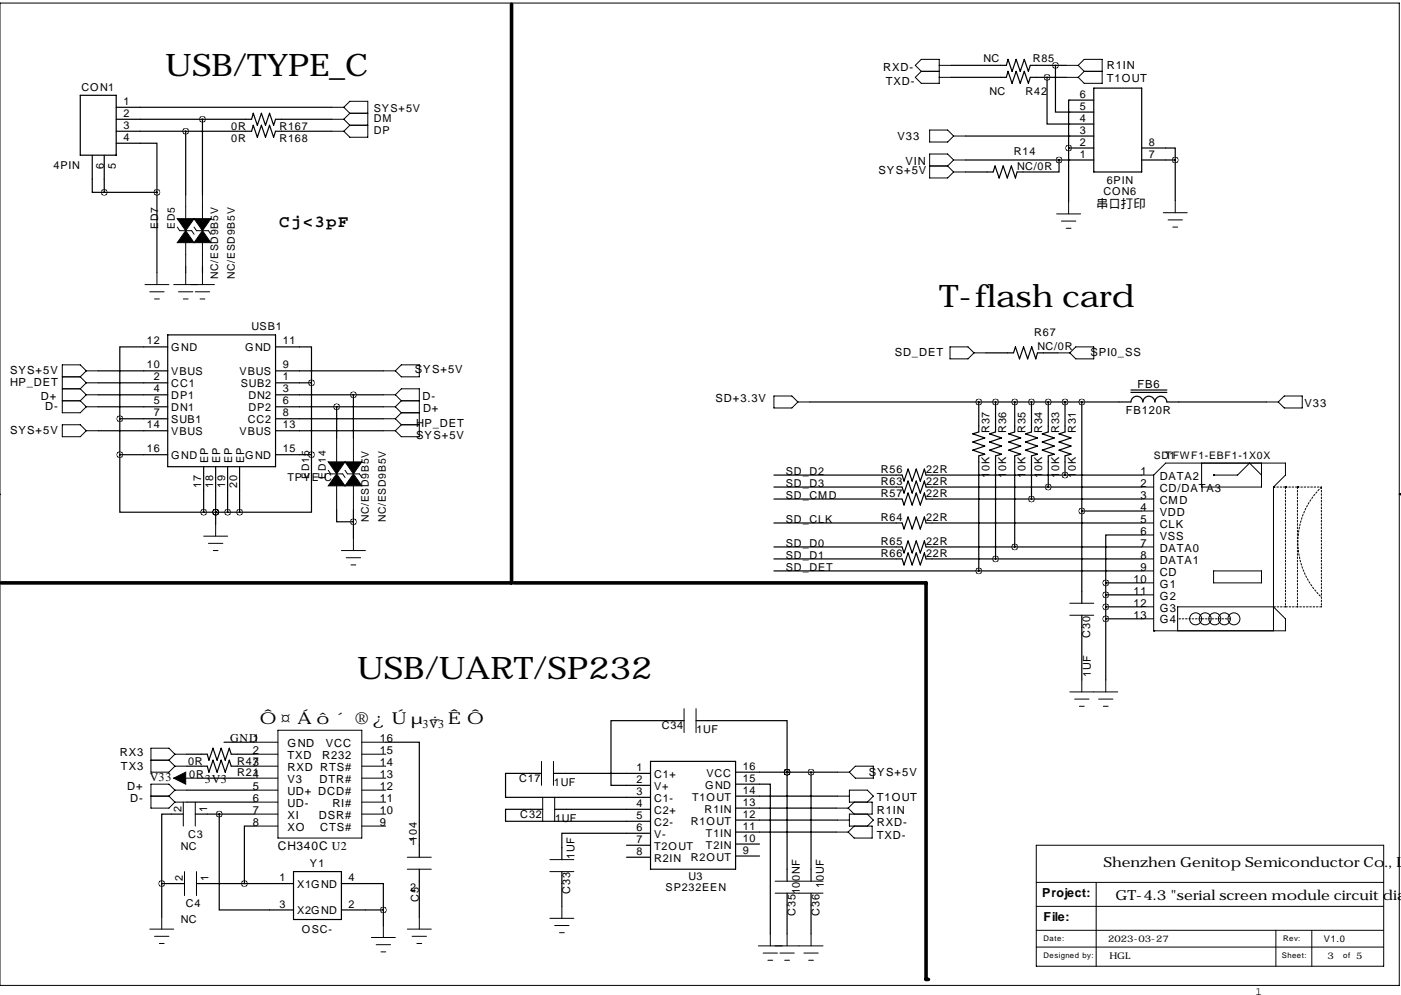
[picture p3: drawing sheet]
<svg xmlns="http://www.w3.org/2000/svg" width="297mm" height="211mm" viewBox="0 0 297 211" stroke-linecap="round" stroke-linejoin="round" font-family="sans-serif">
<g fill="none" stroke="#000" stroke-width=".21">
<path d="M0 .6h296.7v208.3h-296.7zM195.3 12.6h3.8v5.1h-3.8l-1.2-1.3 1.2-1.3-1.2-1.2zM195.3 15.1h3.8M199.1 16.4h2.6M199.1 13.9h2.6M226.1 16.4h2.5M226.1 13.9h2.5M228.6 13.9l1.3-1.3h3.8v5.1h-3.8l-1.3-1.3M228.6 13.9l1.3 1.2M229.9 15.1h3.8M229.9 15.1l-1.3 1.3M70.4 25.3h2.5"/>
<path d="M70.4 27.8h2.5M70.4 22.7h2.5M72.9 25.3l1.3 1.3M72.9 22.7l1.3-1.2h3.8v7.6h-3.8l-1.3-1.3M72.9 22.7l1.3 1.3M74.2 26.6h3.8M74.2 24h3.8M74.2 24l-1.3 1.3M74.2 26.6l-1.3 1.2M197.1 27.6h3.8l1.3 1.2-1.3 1.3h-3.8zM197.1 35.2h3.8M200.9 35.2l1.3 1.3"/>
<path d="M202.2 28.8h2.5M202.2 33.9l-1.3-1.2h-3.8v5h3.8l1.3-1.2M202.2 36.5h2.5M202.2 33.9h2.5M202.2 33.9l-1.3 1.3M33.3 57.8v2.5M37.6 48.1l.5 .8h2.5l.5 .8M39.4 41.3v5.1M39.4 51.4v5.1M39.4 57.8v2.5M41.1 48.1l.6 .8h2.5l.5 .8M42.9 41.3v5.1"/>
<path d="M42.9 51.4v5.1M42.9 57.8v2.5M224 45.4h5.1M225 46.9h3.1M226.1 48.4h1M226.6 42.8v2.6M246.6 45.1h5.1M247.6 46.6h3.1M248.7 48.1h1M249.2 42.6v2.5M13.2 79.9h3.8M17 79.9l1.3 1.3"/>
<path d="M18.3 78.6h2.5M18.3 78.6l-1.3 1.3M18.3 78.6l-1.3-1.2h-3.8v10.1h3.8l1.3-1.3M30.7 60.3h5.1M31.7 61.9h3.1M32.8 63.4h1M36.8 60.3h8.7M37.8 61.9h3.1M38.9 63.4h1M41.4 61.9h3M42.4 63.4h1M81.3 78.6h2.5"/>
<path d="M85.1 77.4h3.8v2.5h-3.8l-1.3-1.3zM201.4 73.5h3.8l1.3 1.3-1.3 1.3h-3.8zM206.5 74.8h2.5M224.3 74.8h2.5M228.1 73.5h3.8v2.6h-3.8l-1.3-1.3zM13.2 90.1h3.8l1.3 1.2-1.3 1.3h-3.8zM13.2 82.4h3.8M13.2 85h3.8M17 82.4l1.3 1.3M17 85l1.3 1.2M18.3 81.2h2.5M18.3 81.2l-1.3 1.2"/>
<path d="M18.3 83.7h2.5M18.3 83.7l-1.3 1.3M18.3 86.2h2.5M18.3 91.3h2.5M69.6 99.7l.5 .8h2.5l.6 .7M71.4 92.9v5M73.2 99.7l.5 .8h2.5l.5 .7M74.9 92.9v5M81.3 83.7h2.5M81.3 86.2h2.5M81.3 91.3h2.5M81.3 88.8h2.5"/>
<path d="M83.8 83.7l1.3-1.3h3.8v10.2h-3.8l-1.3-1.3M83.8 88.8l1.3 1.3M83.8 86.2l1.3 1.3M83.8 83.7l1.3 1.3M85.1 85h3.8M85.1 87.5h3.8M85.1 90.1h3.8M85.1 90.1l-1.3 1.2M85.1 87.5l-1.3 1.3M85.1 85l-1.3 1.2M164.1 84h3.8l1.3 1.2-1.3 1.3h-3.8zM169.2 85.2h2.5"/>
<path d="M254.8 98.2v5.1h12.7v-5.1M268.5 85.2h2.5M271 85.2l1.3-1.2h3.8v2.5h-3.8zM-.1 104.8h.1M43.2 113.7h5.1M44.2 115.2h3M45.2 116.7h1M45.7 111.1v2.6M71.4 103v5.1M72.4 116.7h5.1M73.4 118.3h3.1M74.4 119.8h1"/>
<path d="M74.9 103v5.1M74.9 114.2v2.5M242.1 103.3h2.5M242.1 100.7h2.5M242.1 105.8h2.5M242.1 108.3h2.5M242.1 110.9h2.5M242.1 113.4h2.5M242.1 116h2.5M242.1 118.5h2.5M244.6 100.7l2.5-2.5h25.4v2.5l-2.5 2.6v30.4M244.6 100.7v33"/>
<path d="M257.3 100.7h.1M257.3 100.7h5.1l2.5-2.5 2.6 2.5M296.7 104.8h.4M296.7 104.8l.4 .2M297.1 104.6l-.4 .2M226.8 130.4h5.1M226.8 127.9h5.1M242.1 121h2.5M242.1 123.6h2.5M242.1 128.7h2.5M242.1 126.1h2.5M242.1 131.2h2.5"/>
<path d="M244.6 133.7h.1M244.6 133.7h27.9v-2.5l-2.5-2.5h-20.3v5M257.3 121h10.2v2.6h-10.2zM37.1 159.9h2.5M37.1 159.9l-1.3-1.3h-3.8v5.1h3.8l1.3-1.3M37.1 159.9l-1.3 1.3M53.8 159.9h5.1M53.8 157.4h5.1M58.9 154.8h17.8v22.9h-17.8zM76.7 159.9h5.1M76.7 157.4h5.1M145 150.3v5"/>
<path d="M147.6 150.3v5M226.8 146.7h10.2M227.8 148.2h3.1M228.9 149.7h1M229.4 144.2v2.5M232.9 148.2h3.1M233.9 149.7h1M234.4 144.2v2.5M32 168.8h3.8M32 161.2h3.8M35.8 168.8l1.3 1.3M35.8 161.2l1.3 1.2"/>
<path d="M36.8 165h5.1M37.1 162.4h2.5M37.1 167.5h2.5M37.1 170.1h2.5M37.1 167.5l-1.3-1.2h-3.8v5h3.8l1.3-1.2M37.1 167.5l-1.3 1.3M38.9 170.1v5M41.4 170.1v5M53.8 162.4h5.1M53.8 165h5.1M53.8 167.5h5.1M53.8 170.1h5.1"/>
<path d="M53.8 172.6h5.1M53.8 175.1h5.1M76.7 162.4h5.1M76.7 165h5.1M76.7 167.5h5.1M76.7 170.1h5.1M76.7 172.6h5.1M76.7 175.1h5.1M114.8 161.4v5.1M115.1 169.1v5M117.3 161.4v5.1M117.6 169.1v5"/>
<path d="M177.3 171.3h2.5M177.3 176.4h2.5M177.5 168.8h2.6M177.5 163.7h2.6M177.5 173.9h2.6M179.8 171.3l1.3 1.3M181.1 175.1l-1.3 1.3M181.1 170.1l-1.3 1.2M181.4 162.4h3.8v2.6h-3.8l-1.3-1.3zM183.9 170.1l1.3-1.3-1.3-1.3h-3.8v2.6h4.8v2.5h-4.8v2.5h4.8v2.6h-3.8l-1.3-1.3M183.9 172.6l1.3 1.3-1.3 1.2M219.7 179.2h73.7v25.7h-73.7z"/>
<path d="M31.7 197h5.1M32.8 198.5h3M34.3 194.5v2.5M39.1 184.8v5.1M41.7 184.8v5.1M78.7 198.8h5.1M81.3 196.2v2.6M86.4 181.8h5M86.4 184.3h5M86.4 197h5M87.4 198.5h3M88.9 194.5v2.5"/>
<path d="M116.6 184.8h5.1M116.6 182.3h5.1M116.6 194.7h5.1M117.6 196.2h3M118.6 197.8h1M119.1 192.2v2.5M163.3 198v2.5M164.3 189.4h10.2M164.3 186.8h10.2M166.9 198v2.5M172 198v2.5M219.7 197.2h73.7"/>
<path d="M219.7 192.2h73.7M219.7 187.1h73.7M232.4 187.1v17.8M270.5 197.2v7.7M278.1 197.2v7.7M33.8 200h1M79.8 200.3h3M80.8 201.8h1M88.4 200h1M160.8 200.5h13.7M161.8 202.1h3M162.8 203.6h1"/>
<path d="M165.4 202.1h3M166.4 203.6h1M170.4 202.1h3.1M171.4 203.6h1.1M219.7 200.8h73.7"/>
<circle cx="253.5" cy="131.2" r="1.27"/>
<circle cx="255.5" cy="131.2" r="1.27"/>
<circle cx="257.6" cy="131.2" r="1.27"/>
<circle cx="259.6" cy="131.2" r="1.27"/>
<circle cx="261.6" cy="131.2" r="1.27"/>
</g>
<path d="M108.5 .9v122.7h-108.2M109 123.6h87.3v84.1h.5" fill="none" stroke="#000" stroke-width=".76"/>
<g fill="none" stroke="#000" stroke-width=".25">
<path d="M201.7 16.4h11.7l.3-1.3 .9 2.6 .8-2.6 .9 2.6 .9-2.6 .8 2.6 .4-1.3h7.7M201.7 13.9h11.7l.3-1.3 .9 2.5 .8-2.5 .9 2.5 .9-2.5 .8 2.5 .4-1.2h7.7M222 16.4v9.9h9.9M223.8 13.9v9.9h8.1M231.9 18.7h10.2v17.8h-10.2zM17 20.2h7.6v12.7h-7.6zM19.6 32.9v7.9h2.5M22.1 32.9v7.9M24.6 30.4h8.7v10.4M24.6 25.3h28.7l.4-1.3 .9 2.6 .8-2.6 .9 2.6 .8-2.6 .9 2.6 .4-1.3h12M24.6 27.8h28.7l.4-1.2 .9 2.5 .8-2.5 .9 2.5 .8-2.5 .9 2.5 .4-1.3h12M24.6 22.7h45.8"/>
<path d="M39.4 27.8v13.5M42.9 25.3v16M204.7 33.9h27.2M204.7 28.8h27.2M224.5 33.9v2.6h-8.9l-.3 1.2-.9-2.5-.8 2.5-.9-2.5-.9 2.5-.8-2.5-.4 1.3h-5.9M226.6 31.4h5.3M226.6 31.4v11.4M231.9 21.2h-5.3v10.2M242.1 31.4h7.1v2.5M242.1 33.9h7.1M249.2 33.9v8.7M22.1 40.8h11.2"/>
<path d="M33.3 40.8v17M39.4 56.5v1.3M42.9 56.5v1.3M20.8 78.6h14.8M35.6 73.5h-10.2v15.3M35.6 71h22.8v27.9h-22.8zM58.4 73.5h7.6v7.7M58.4 78.6h22.9M209 74.8h5.9l.4-1.3 .9 2.6 .8-2.6 .9 2.6 .8-2.6 .9 2.6 .4-1.3h4.3M20.8 81.2h14.8M20.8 83.7h14.8M20.8 86.2h14.8"/>
<path d="M20.8 91.3h14.8M25.4 96.4v12.2h17.8M25.4 88.8h10.2M25.4 96.4h10.2M25.4 88.8v7.6M43.2 98.9v9.7M45.7 98.9v12.2M48.3 98.9v9.7M50.8 98.9v9.7M58.4 81.2h7.6M58.4 83.7h22.9M58.4 86.2h22.9"/>
<path d="M58.4 88.8h22.9M58.4 91.3h22.9M58.4 96.4h7.6M66 96.4v12.2h-15.2M66 81.2v15.2M71.4 86.2v6.7M74.9 83.7v9.2M171.7 85.2h68.1a1.27 1.27 0 0 1 1.3-1.2 1.27 1.27 0 0 1 1.2 1.2 1.27 1.27 0 0 1 1.3-1.2 1.27 1.27 0 0 1 1.3 1.2M207.5 85.2v6.4l-1.3 .4 2.6 .9-2.6 .8 2.6 .9-2.6 .8 2.6 .9-1.3 .4v24.3M211.1 85.2v6.4l-1.3 .4 2.5 .9-2.5 .8 2.5 .9-2.5 .8 2.5 .9-1.2 .4v21.8M215.1 85.2v6.4l-1.2 .4 2.5 .9-2.5 .8 2.5 .9-2.5 .8 2.5 .9-1.3 .4v19.3M218.7 85.2v6.4l-1.3 .4 2.6 .9-2.6 .8 2.6 .9-2.6 .8 2.6 .9-1.3 .4v9.1"/>
<path d="M222.2 85.2v6.4l-1.2 .4 2.5 .9-2.5 .8 2.5 .9-2.5 .8 2.5 .9-1.3 .4v6.6M225.8 85.2v6.4l-1.3 .4 2.6 .9-2.6 .8 2.6 .9-2.6 .8 2.6 .9-1.3 .4v4M229.4 85.2v42.7M239.8 83.2h7.6M239.8 82.7h7.6M244.9 85.2a1.27 1.27 0 0 1 1.2-1.2 1.27 1.27 0 0 1 1.3 1.2h21.1M43.2 108.6h7.6M45.7 108.6h.1M71.4 108.1v2.5h3.5M74.9 108.1v6.1M164.1 100.7h27.2l.4 1.3 .8-2.5 .9 2.5 .9-2.5 .8 2.5 .9-2.5 .3 1.2h45.8M164.1 105.8h27.2l.4 1.3 .8-2.6 .9 2.6 .9-2.6 .8 2.6 .9-2.6 .3 1.3h45.8"/>
<path d="M164.1 110.9h27.2l.4 1.3 .8-2.6 .9 2.6 .9-2.6 .8 2.6 .9-2.6 .3 1.3h45.8M164.1 116h27.2l.4 1.2 .8-2.5 .9 2.5 .9-2.5 .8 2.5 .9-2.5 .3 1.3h45.8M164.1 103.3h27.2l.4 1.2 .8-2.5 .9 2.5 .9-2.5 .8 2.5 .9-2.5 .3 1.3h45.8M164.1 118.5h27.2l.4 1.3 .8-2.6 .9 2.6 .9-2.6 .8 2.6 .9-2.6 .3 1.3h45.8M229.4 108.3h12.7M242.1 113.4h-7.7v10.2M164.1 121h78M229.4 130.4v13.8M234.4 123.6v20.6M234.4 123.6h7.7M234.4 126.1h7.7M234.4 128.7h7.7"/>
<path d="M234.4 131.2h7.7M39.6 159.9h4.3l.4 1.3 .9-2.6 .8 2.6 .9-2.6 .9 2.6 .8-2.6 .4 1.3h4.8M47.5 157.4h6.3M81.8 157.4h7.1v24.4M145 152.8h-15.5v13.7h8.4M147.6 152.8h19.3v10.9M38.9 172.6h-4.6v14.7M39.6 162.4h4.3l.4 1.3 .9-2.5 .8 2.5 .9-2.5 .9 2.5 .8-2.5 .4 1.2h4.8M39.6 167.5h14.2M39.6 170.1h14.2M41.4 172.6h12.4M41.9 165h11.9"/>
<path d="M46.5 172.6v20.3h15.7M53.8 175.1h-2v12.2M114.8 164h-7.6v5.1h30.7M115.1 171.6h-7.9v2.5h30.7M117.3 164h20.6M117.6 171.6h20.3M132.8 179.2h5.1M137.9 176.7h-18.8v5.6M137.9 161.4h18.1v22.9h-18.1zM156 166.3h7.3v31.7M156 163.7h21.5M156 168.8h21.5"/>
<path d="M156 171.3h21.3M156 173.9h21.5M156 176.4h21.3M156 179h5M166.9 163.7h.1M166.9 163.7v23.1M172 163.7v23.1M34.3 187.3h4.8M34.3 187.3v7.2M41.7 187.3h20.5M62.2 184.8h10.2v10.2h-10.2zM72.4 187.3h8.9v5.6"/>
<path d="M72.4 192.9h8.9M81.3 192.9v3.3M88.9 184.3v10.2M119.1 184.8v7.4M132.8 181.8h5.1M156 181.5h5M166.9 189.4v8.6M172 189.4v8.6"/>
</g>
<g fill="none" stroke="#000" stroke-width=".21" stroke-dasharray=".4 .4">
<path d="M270 103.3h.1M270 103.3h2.5M272.5 103.3v25.4M272.5 103.3h.1M272.5 103.3h2.6M275.1 103.3v25.4M275.1 103.3h.1M275.1 103.3h5.1M280.2 103.3v25.4M280.2 103.3a16.2 16.2 0 0 0-.1 23.3M249.9 131.2h11M272.5 128.7h-2.5"/>
<path d="M275.1 128.7h-2.6M280.2 128.7h-5.1"/>
</g>
<path d="M37.6 46.4h3.5l-1.7 2.5zM39.4 48.9l1.7 2.5h-3.5zM41.1 46.4h3.6l-1.8 2.5zM42.9 48.9l1.8 2.5h-3.6zM69.6 97.9h3.6l-1.8 2.6zM71.4 100.5l1.8 2.5h-3.6zM73.2 97.9h3.5l-1.8 2.6zM74.9 100.5l1.8 2.5h-3.5zM36.8 165l2.6-1.3v2.6z" fill="#000" stroke="#000" stroke-width=".21"/>
<path d="M234.4 126.1a.05 .05 0 0 0 .1 0 .05 .05 0 0 0-.1 0zM234.4 128.7a.05 .05 0 0 0 .1 0 .05 .05 0 0 0-.1 0zM234.4 123.6a.05 .05 0 0 0 .1 0 .05 .05 0 0 0-.1 0zM234.4 131.2a.05 .05 0 0 0 .1 0 .05 .05 0 0 0-.1 0zM229.3 108.3a.05 .05 0 0 0 .1 0 .05 .05 0 0 0-.1 0zM207.5 121a.05 .05 0 0 0 .1 0 .05 .05 0 0 0-.1 0zM229.3 85.2a.05 .05 0 0 0 .1 0 .05 .05 0 0 0-.1 0zM211 85.2a.05 .05 0 0 0 .1 0 .05 .05 0 0 0-.1 0zM215.1 85.2a.05 .05 0 0 0 .1 0 .05 .05 0 0 0-.1 0zM218.6 85.2a.05 .05 0 0 0 .1 0 .05 .05 0 0 0-.1 0zM222.2 85.2a.05 .05 0 0 0 .1 0 .05 .05 0 0 0-.1 0zM225.8 85.2a.05 .05 0 0 0 .1 0 .05 .05 0 0 0-.1 0zM225.8 100.7a.05 .05 0 0 0 .1 0 .05 .05 0 0 0-.1 0zM222.2 103.3a.05 .05 0 0 0 .1 0 .05 .05 0 0 0-.1 0zM218.6 105.8a.05 .05 0 0 0 .1 0 .05 .05 0 0 0-.1 0zM211 118.5a.05 .05 0 0 0 .1 0 .05 .05 0 0 0-.1 0zM215.1 116a.05 .05 0 0 0 .1 0 .05 .05 0 0 0-.1 0zM207.5 85.2a.05 .05 0 0 0 .1 0 .05 .05 0 0 0-.1 0zM66 96.4a.05 .05 0 0 0 .1 0 .05 .05 0 0 0-.1 0zM48.2 108.6a.05 .05 0 0 0 .1 0 .05 .05 0 0 0-.1 0zM45.7 108.6a.05 .05 0 0 0 .1 0 .05 .05 0 0 0-.1 0zM43.1 108.6a.05 .05 0 0 0 .1 0 .05 .05 0 0 0-.1 0zM45.7 108.6a.05 .05 0 0 0 .1 0 .05 .05 0 0 0-.1 0zM34.2 187.3a.05 .05 0 0 0 .1 0 .05 .05 0 0 0-.1 0zM51.8 187.3a.05 .05 0 0 0 .1 0 .05 .05 0 0 0-.1 0zM46.4 172.6a.05 .05 0 0 0 .1 0 .05 .05 0 0 0-.1 0zM74.9 83.7a.05 .05 0 0 0 .1 0 .05 .05 0 0 0-.1 0zM71.3 86.2a.05 .05 0 0 0 .1 0 .05 .05 0 0 0-.1 0zM74.9 110.6a.05 .05 0 0 0 .1 0 .05 .05 0 0 0-.1 0zM66 81.2a.05 .05 0 0 0 .1 0 .05 .05 0 0 0-.1 0zM42.9 25.3a.05 .05 0 0 0 .1 0 .05 .05 0 0 0-.1 0zM39.3 27.8a.05 .05 0 0 0 .1 0 .05 .05 0 0 0-.1 0zM171.9 163.7a.05 .05 0 0 0 .1 0 .05 .05 0 0 0-.1 0zM166.8 163.7a.05 .05 0 0 0 .1 0 .05 .05 0 0 0-.1 0zM166.8 163.7a.05 .05 0 0 0 .1 0 .05 .05 0 0 0-.1 0zM223.7 13.9a.05 .05 0 0 0 .1 0 .05 .05 0 0 0-.1 0zM249.1 33.9a.05 .05 0 0 0 .1 0 .05 .05 0 0 0-.1 0zM226.5 31.4a.05 .05 0 0 0 .1 0 .05 .05 0 0 0-.1 0zM33.2 40.8a.05 .05 0 0 0 .1 0 .05 .05 0 0 0-.1 0zM224.5 33.9a.05 .05 0 0 0 .1 0 .05 .05 0 0 0-.1 0zM81.2 192.9a.05 .05 0 0 0 .1 0 .05 .05 0 0 0-.1 0z" fill="#000" stroke="#000" stroke-width="1.3"/>
<g font-size="6.6">
<text x="35.1" y="16.1">USB/TYPE_C</text>
<text x="199.1" y="65.2">T-flash card</text>
<text x="75.7" y="143.9">USB/UART/SP232</text>
</g>
<text font-size="3.6" x="59.2" y="48.1">Cj&lt;3pF</text>
<text font-size="3.5" x="55.1" y="153.6">Ô¤Áô´®¿Úµ÷ÊÔ</text>
<g font-size="3">
<text x="233.9" y="183.8">Shenzhen Genitop Semiconductor Co., Lt</text>
<text x="236.5" y="190.9">GT-4.3 &quot;serial screen module circuit dia</text>
</g>
<g font-size="2.6">
<text x="232.4" y="44.1">串口打印</text>
<text x="221" y="190.1">Project:</text>
<text x="221.2" y="195.2">File:</text>
</g>
<g font-size="2.5">
<text x="89.5" y="154.3">3V3</text>
<text x="48.8" y="157.4">GND</text>
<text x="31.7" y="165.5">V33</text>
<text x="43.5" y="166">3V3</text>
<text x="58.9" y="180.2">CH340C U2</text>
</g>
<g font-size="2.4">
<text x="187.3" y="15.1">RXD-</text>
<text x="234.7" y="17.4">T1OUT</text>
<text x="234.7" y="14.6">R1IN</text>
<text x="187.8" y="18.1">TXD-</text>
<text x="190.3" y="29.6">V33</text>
<text x="192" y="34.9">VIN</text>
<text x="186.3" y="37">SYS+5V</text>
<text x="189.7" y="75.6">SD_DET</text>
<text x="231.2" y="75.6">SPI0_SS</text>
<text x="2.1" y="79.4">SYS+5V</text>
<text x="2.1" y="81.9">HP_DET</text>
<text x="88" y="79.1">SYS+5V</text>
<text x="241.1" y="82.2">FB6</text>
<text x="8.7" y="84.7">D+</text>
<text x="9.6" y="87">D-</text>
<text x="89.6" y="84.7">D-</text>
<text x="89.7" y="87.3">D+</text>
<text x="151.7" y="85.2">SD+3.3V</text>
<text x="238.7" y="87.7">FB120R</text>
<text x="276.6" y="86.2">V33</text>
<text x="2.1" y="92.1">SYS+5V</text>
<text x="88.2" y="93.1">SYS+5V</text>
<text x="88.2" y="90.6">HP_DET</text>
<text x="241.8" y="100.7">1</text>
<text x="245.9" y="101.7">DATA2</text>
<text x="241.8" y="103.3">2</text>
<text x="241.8" y="105.8">3</text>
<text x="245.9" y="104.3">CD/DATA3</text>
<text x="245.9" y="106.8">CMD</text>
<text x="241.8" y="108.3">4</text>
<text x="241.8" y="110.9">5</text>
<text x="241.8" y="113.4">6</text>
<text x="245.9" y="109.3">VDD</text>
<text x="245.9" y="111.9">CLK</text>
<text x="241.8" y="116">7</text>
<text x="241.8" y="118.5">8</text>
<text x="245.9" y="114.4">VSS</text>
<text x="245.9" y="117">DATA0</text>
<text x="245.9" y="119.5">DATA1</text>
<text x="240.3" y="123.6">10</text>
<text x="241.8" y="121">9</text>
<text x="245.9" y="122">CD</text>
<text x="245.9" y="124.6">G1</text>
<text x="240.3" y="126.1">11</text>
<text x="240.3" y="128.7">12</text>
<text x="240.3" y="131.2">13</text>
<text x="245.9" y="127.1">G2</text>
<text x="245.9" y="129.7">G3</text>
<text x="245.9" y="132.2">G4</text>
<text x="25.4" y="160.4">RX3</text>
<text x="53.6" y="159.9">2</text>
<text x="53.6" y="157.4">1</text>
<text x="61" y="160.9">TXD</text>
<text x="61" y="158.4">GND</text>
<text x="68.3" y="160.9">R232</text>
<text x="69.1" y="158.4">VCC</text>
<text x="80.5" y="159.9">15</text>
<text x="80.5" y="157.4">16</text>
<text x="25.7" y="163.2">TX3</text>
<text x="26.9" y="167.5">D+</text>
<text x="53.6" y="162.4">3</text>
<text x="53.6" y="165">4</text>
<text x="53.6" y="167.5">5</text>
<text x="61" y="163.4">RXD RTS#</text>
<text x="61" y="166">V3</text>
<text x="67.7" y="166">DTR#</text>
<text x="80.5" y="167.5">12</text>
<text x="80.5" y="165">13</text>
<text x="80.5" y="162.4">14</text>
<text x="184.2" y="164.5">SYS+5V</text>
<text x="27.6" y="170.1">D-</text>
<text x="53.6" y="170.1">6</text>
<text x="53.6" y="172.6">7</text>
<text x="61" y="168.5">UD+ DCD#</text>
<text x="61" y="171.1">UD-</text>
<text x="61" y="173.6">XI</text>
<text x="67.6" y="173.6">DSR#</text>
<text x="70.5" y="171.1">RI#</text>
<text x="80.5" y="172.6">10</text>
<text x="80.5" y="170.1">11</text>
<text x="185.9" y="169.8">T1OUT</text>
<text x="185.9" y="172.6">R1IN</text>
<text x="53.6" y="175.1">8</text>
<text x="61" y="176.1">XO</text>
<text x="67.9" y="176.1">CTS#</text>
<text x="80.5" y="175.1">9</text>
<text x="185.9" y="177.9">TXD-</text>
<text x="185.9" y="175.1">RXD-</text>
</g>
<g font-size="2.3">
<text x="208.5" y="13.2">NC</text>
<text x="218.9" y="13.2">R85</text>
<text x="17.3" y="19.2">CON1</text>
<text x="26.2" y="22.2">1</text>
<text x="79.2" y="23.8">SYS+5V</text>
<text x="209.8" y="20.1">NC</text>
<text x="217.4" y="20.1">R42</text>
<text x="228.9" y="23.3">5</text>
<text x="228.9" y="20.7">6</text>
<text x="26.2" y="24.8">2</text>
<text x="26.2" y="27.3">3</text>
<text x="26.2" y="29.9">4</text>
<text x="49" y="27.6">0R</text>
<text x="59.2" y="27.6">R167</text>
<text x="79.2" y="25.8">DM</text>
<text x="79.2" y="28.3">DP</text>
<text x="228.9" y="28.3">3</text>
<text x="228.9" y="25.8">4</text>
<text x="11.4" y="35.8">4PIN</text>
<text x="22" y="35.9" transform="rotate(-90 22 35.9)">6</text>
<text x="24.5" y="35.9" transform="rotate(-90 24.5 35.9)">5</text>
<text x="49" y="30.1">0R</text>
<text x="59.2" y="30.1">R168</text>
<text x="215" y="32.9">R14</text>
<text x="215.6" y="36">NC/0R</text>
<text x="228.9" y="33.4">1</text>
<text x="228.9" y="30.9">2</text>
<text x="243.6" y="33.4">7</text>
<text x="243.6" y="30.9">8</text>
<text x="233.9" y="41.4">CON6</text>
<text x="234.7" y="39">6PIN</text>
<text x="53.3" y="70">USB1</text>
<text x="219.3" y="71.3">R67</text>
<text x="31.1" y="73">12</text>
<text x="36.3" y="74.5">GND</text>
<text x="52" y="74.5">GND</text>
<text x="59.9" y="73">11</text>
<text x="220" y="74.3">NC/0R</text>
<text x="31.1" y="78.1">10</text>
<text x="32.6" y="80.7">2</text>
<text x="32.6" y="83.2">4</text>
<text x="36.3" y="79.6">VBUS</text>
<text x="36.3" y="82.1">CC1</text>
<text x="50.8" y="79.6">VBUS</text>
<text x="51.1" y="82.1">SUB2</text>
<text x="59.9" y="78.1">9</text>
<text x="59.9" y="80.7">1</text>
<text x="59.9" y="83.2">3</text>
<text x="32.6" y="85.7">5</text>
<text x="32.6" y="88.3">7</text>
<text x="36.3" y="84.7">DP1</text>
<text x="36.3" y="87.2">DN1</text>
<text x="36.3" y="89.7">SUB1</text>
<text x="52.5" y="89.7">CC2</text>
<text x="52.7" y="84.7">DN2</text>
<text x="52.7" y="87.2">DP2</text>
<text x="59.9" y="85.7">6</text>
<text x="59.9" y="88.3">8</text>
<text x="31.1" y="90.8">14</text>
<text x="31.1" y="95.9">16</text>
<text x="36.3" y="92.3">VBUS</text>
<text x="50.8" y="92.3">VBUS</text>
<text x="59.9" y="90.8">13</text>
<text x="59.9" y="95.9">15</text>
<text x="209.8" y="91.8" transform="rotate(-90 209.8 91.8)">R37</text>
<text x="213.4" y="91.8" transform="rotate(-90 213.4 91.8)">R36</text>
<text x="217.4" y="91.8" transform="rotate(-90 217.4 91.8)">R35</text>
<text x="221" y="91.8" transform="rotate(-90 221 91.8)">R34</text>
<text x="224.5" y="91.8" transform="rotate(-90 224.5 91.8)">R33</text>
<text x="228.1" y="91.8" transform="rotate(-90 228.1 91.8)">R31</text>
<text x="36.3" y="97.4">GND</text>
<text x="44.1" y="98.2" transform="rotate(-90 44.1 98.2)">EP</text>
<text x="46.7" y="98.2" transform="rotate(-90 46.7 98.2)">EP</text>
<text x="49.2" y="98.2" transform="rotate(-90 49.2 98.2)">EP</text>
<text x="51.8" y="98.2" transform="rotate(-90 51.8 98.2)">EP</text>
<text x="52" y="97.4">GND</text>
<text x="61" y="101.9">TPYE-C-</text>
<text x="166.6" y="100.7">SD_D2</text>
<text x="186.8" y="100.4">R56</text>
<text x="196.3" y="100.4">22R</text>
<text x="209.8" y="101.3" transform="rotate(-90 209.8 101.3)">10K</text>
<text x="213.4" y="101.3" transform="rotate(-90 213.4 101.3)">10K</text>
<text x="217.4" y="101.3" transform="rotate(-90 217.4 101.3)">10K</text>
<text x="221" y="101.3" transform="rotate(-90 221 101.3)">10K</text>
<text x="224.5" y="101.3" transform="rotate(-90 224.5 101.3)">10K</text>
<text x="228.1" y="101.3" transform="rotate(-90 228.1 101.3)">10K</text>
<text x="42.7" y="103.4" transform="rotate(-90 42.7 103.4)">17</text>
<text x="45.2" y="103.4" transform="rotate(-90 45.2 103.4)">18</text>
<text x="47.8" y="103.4" transform="rotate(-90 47.8 103.4)">19</text>
<text x="50.3" y="103.4" transform="rotate(-90 50.3 103.4)">20</text>
<text x="166.6" y="105.8">SD_CMD</text>
<text x="166.6" y="103.3">SD_D3</text>
<text x="186.8" y="105.4">R57</text>
<text x="186.8" y="102.9">R63</text>
<text x="196.3" y="105.4">22R</text>
<text x="196.3" y="102.9">22R</text>
<text x="166.6" y="110.9">SD_CLK</text>
<text x="186.8" y="110.5">R64</text>
<text x="196.3" y="110.5">22R</text>
<text x="166.6" y="118.5">SD_D1</text>
<text x="166.6" y="116">SD_D0</text>
<text x="186.8" y="115.6">R65</text>
<text x="186.8" y="118.1">R66</text>
<text x="196.3" y="115.6">22R</text>
<text x="196.3" y="118.1">22R</text>
<text x="166.6" y="121">SD_DET</text>
<text x="231.1" y="135.2" transform="rotate(-90 231.1 135.2)">C30</text>
<text x="231.3" y="143.6" transform="rotate(-90 231.3 143.6)">1UF</text>
<text x="140.3" y="154.6">C34</text>
<text x="147.7" y="155.5">1UF</text>
<text x="39.9" y="162.2">0R</text>
<text x="40.1" y="165">0R</text>
<text x="50.3" y="164.5">R21</text>
<text x="50.3" y="162.2">R47</text>
<text x="110.1" y="165.7">C17</text>
<text x="117.4" y="166.7">1UF</text>
<text x="134.9" y="163.5">1</text>
<text x="134.9" y="166">2</text>
<text x="138.7" y="164.9">C1+</text>
<text x="138.7" y="167.5">V+</text>
<text x="149.5" y="167.2">GND</text>
<text x="149.8" y="164.7">VCC</text>
<text x="157.5" y="163.2">16</text>
<text x="157.5" y="165.7">15</text>
<text x="38.5" y="172.1" transform="rotate(-90 38.5 172.1)">2</text>
<text x="43.9" y="172.1" transform="rotate(-90 43.9 172.1)">1</text>
<text x="110.3" y="173.4">C32</text>
<text x="134.9" y="168.5">3</text>
<text x="134.9" y="171.1">4</text>
<text x="134.9" y="173.6">5</text>
<text x="138.7" y="170">C1-</text>
<text x="138.7" y="172.5">C2+</text>
<text x="146.8" y="169.8">T1OUT</text>
<text x="149.4" y="172.3">R1IN</text>
<text x="157.5" y="168.3">14</text>
<text x="157.5" y="170.8">13</text>
<text x="157.5" y="173.4">12</text>
<text x="39.9" y="177.6">C3</text>
<text x="86.9" y="179.2">1</text>
<text x="88.4" y="178.4" transform="rotate(-90 88.4 178.4)">104</text>
<text x="117.7" y="174.3">1UF</text>
<text x="134.9" y="176.2">6</text>
<text x="134.9" y="178.7">7</text>
<text x="138.7" y="175.1">C2-</text>
<text x="138.7" y="177.6">V-</text>
<text x="146.5" y="174.8">R1OUT</text>
<text x="149.7" y="177.4">T1IN</text>
<text x="149.7" y="179.9">T2IN</text>
<text x="157.5" y="175.9">11</text>
<text x="157.5" y="178.4">10</text>
<text x="38.4" y="180.2">NC</text>
<text x="65.7" y="183.8">Y1</text>
<text x="121.8" y="182.2" transform="rotate(-90 121.8 182.2)">1UF</text>
<text x="134.9" y="181.2">8</text>
<text x="138.7" y="180.2">T2OUT</text>
<text x="138.7" y="182.7">R2IN</text>
<text x="146.5" y="182.5">R2OUT</text>
<text x="157.5" y="181">9</text>
<text x="38.7" y="186.8" transform="rotate(-90 38.7 186.8)">2</text>
<text x="44.2" y="186.8" transform="rotate(-90 44.2 186.8)">1</text>
<text x="59.3" y="186.8">1</text>
<text x="63" y="188.3">X1GND</text>
<text x="73.9" y="186.8">4</text>
<text x="86.9" y="189">2</text>
<text x="88.8" y="191.1" transform="rotate(-90 88.8 191.1)">C5</text>
<text x="120.9" y="189.5" transform="rotate(-90 120.9 189.5)">C33</text>
<text x="141.1" y="189">SP232EEN</text>
<text x="146" y="186.6">U3</text>
<text x="169.6" y="189.6" transform="rotate(-90 169.6 189.6)">100NF</text>
<text x="174.6" y="188.2" transform="rotate(-90 174.6 188.2)">10UF</text>
<text x="38.4" y="195.7">NC</text>
<text x="39.4" y="192.3">C4</text>
<text x="59.3" y="192.4">3</text>
<text x="63" y="193.9">X2GND</text>
<text x="64" y="197.9">OSC-</text>
<text x="73.9" y="192.4">2</text>
<text x="168.7" y="194.1" transform="rotate(-90 168.7 194.1)">C35</text>
<text x="173.7" y="194.1" transform="rotate(-90 173.7 194.1)">C36</text>
<text x="266.2" y="211">1</text>
</g>
<g font-size="2.2">
<text x="33.5" y="48.6" transform="rotate(-90 33.5 48.6)">ED7</text>
<text x="37.1" y="48.6" transform="rotate(-90 37.1 48.6)">ED5</text>
<text x="46.2" y="59.1" transform="rotate(-90 46.2 59.1)">NC/ESD9B5V</text>
<text x="49.8" y="59.1" transform="rotate(-90 49.8 59.1)">NC/ESD9B5V</text>
<text x="65.5" y="101.5" transform="rotate(-90 65.5 101.5)">ED15</text>
<text x="69.1" y="101.5" transform="rotate(-90 69.1 101.5)">ED14</text>
<text x="244.6" y="97.4">SD1</text>
<text x="247.1" y="97.4">TFWF1-EBF1-1X0X</text>
<text x="78.2" y="110.7" transform="rotate(-90 78.2 110.7)">NC/ESD9B5V</text>
<text x="81.8" y="110.7" transform="rotate(-90 81.8 110.7)">NC/ESD9B5V</text>
</g>
<g font-size="2">
<text x="235" y="199.8">2023-03-27</text>
<text x="235.2" y="203.3">HGL</text>
<text x="280.7" y="199.8">V1.0</text>
<text x="281.4" y="203.3">3</text>
<text x="287.5" y="203.3">5</text>
</g>
<g font-size="1.6">
<text x="221.2" y="199.5">Date:</text>
<text x="221.2" y="203.1">Designed by:</text>
<text x="271.8" y="203.1">Sheet:</text>
<text x="272" y="199.5">Rev:</text>
<text x="284.8" y="203.1">of</text>
</g>
</svg>
